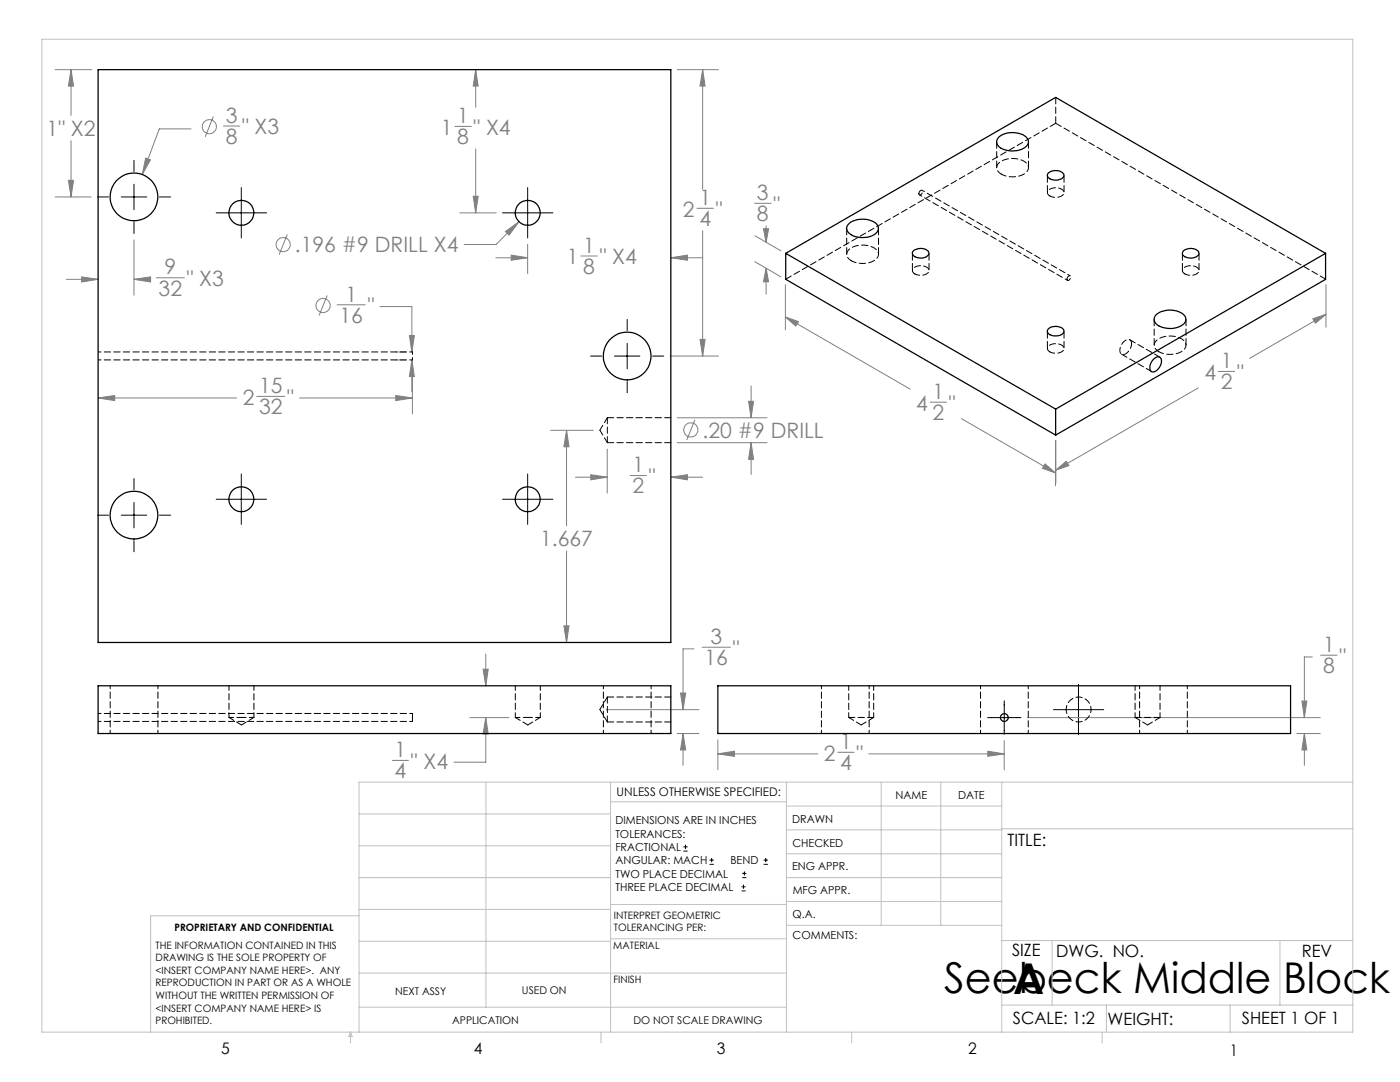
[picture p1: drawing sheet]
<svg xmlns="http://www.w3.org/2000/svg" width="279mm" height="216mm" viewBox="0 0 279 216" stroke-linecap="round" stroke-linejoin="round" font-family="sans-serif">
<g fill="none" stroke="#808080" stroke-width=".2">
<path d="M11 13.9h7.3M14.2 13.9l.5 3.3h-1zM14.2 13.9v9.1M94.9 13.9l.5 3.3h-1zM94.9 13.9v7.5M135.1 13.9h8.3M140.2 13.9l.5 3.3h-1zM140.2 13.9v23.8M11 39.3h7.2M13.7 36h1l-.5 3.3zM14.2 28.1v11.2M29.1 31.5l.9 .4-1.6 2.9z"/>
<path d="M38.1 25.7h-6.3l-3.4 9.1M42.6 23.2l-1.6 4.1M44.6 25.2h3.2M90.8 25.2h3.3M94.4 39.2h1l-.5 3.3zM94.9 29.7v12.8M13.2 55.7h6.4M16.3 55.2l3.3 .5-3.3 .6zM26.7 55.7l3.4-.5v1.1zM26.7 47.9v11M26.7 55.7h2.8M31.2 55.4h5.6"/>
<path d="M57.3 46.8l-1.6 4M65.3 58.9l-1.6 4.1M91.8 42.5h7.2M99 51.4h6.3M100.9 46.2l2.7-2-2 2.7zM102 50.9l3.3 .5-3.3 .5zM103.6 44.2l-4.6 4.6h-6.4M105.3 48.8v5.8M115.9 51.1h3.3M133.9 51.4l3.3-.5v1zM133.9 51.4h6.3M139.1 41.6h3.3"/>
<path d="M140.2 46v25M150.6 40.6h3.3M150.6 47l5.3 3.1M150.6 52.2l5.3 3M152.4 45.6h1l-.5 2.7zM152.9 53.5l.5 2.7h-1zM152.9 45v3.3M152.9 53.5v5.2M156.7 56.8v9M264.6 56.8v8.5M19.6 79.4h27.6M19.6 79.4l3.3-.5v1z"/>
<path d="M51.2 79.1h5.6M59.8 79.4h22.5M67.3 60.8h5.6M75.8 61.2h6.4v9M79 78.9l3.3 .5-3.3 .5zM79 71.8h2M79 70.2h2M81.7 67h1l-.5 3.2zM82.2 71.8v6.4M82.2 71.8l.5 3.3h-1zM82.3 73.1v9.5M133.7 71h9.7"/>
<path d="M139.7 67.7h1l-.5 3.3zM149.9 77v6.4M156.7 63.3l2.6 .9-.5 .9zM156.7 63.3l24.9 14.3M239.1 77.4l-28.4 16.4M243.1 74.1h3.3M262 63.6l2.6-.9-2.1 1.8zM264.6 62.7l-15.2 8.8M109.9 85.9h8.5M113.1 85.9l.5 3.2h-1.1zM113.1 85.9v19M114.8 95.2h6.4"/>
<path d="M117.9 94.7l3.3 .5-3.3 .5zM121.2 89.6v8.8M125.7 94.9h3.3M133.9 95.2l3.3-.5v1zM133.9 95.2h6.3M135.1 83.4h18M135.1 88.3h18M138.7 83.8l-1.6 4M149.4 80.1h1l-.5 3.3zM149.9 88.3l.5 3.4h-1zM149.9 88.3v6.4M185.6 80.3h3.3"/>
<path d="M191.9 83.5l18.7 10.9M208.6 92.6l2 1.8-2.6-.9zM210.6 87.9v9M210.7 93.8l2.1-1.8 .5 .9zM210.7 87.9v8.5M113.1 110v18.2M96.4 133.5h1l-.5 3.3zM96.9 130.5v6.3M112.5 124.9h1.1l-.5 3.3zM135.8 138.3h1l-.5 3.3zM138.5 129.5h-2.2v12.1M140.1 129.2h5.7"/>
<path d="M259.8 139.9h1l-.5 3.3zM261.9 131.1h-1.6v12.1M263.6 130.7h3.2M78.3 151.7h3.2M93.8 143.2h7.8M96.9 143.2l.5 3.3h-1zM96.9 143.2v8.9h-6.3M121 141.6h18.5M135.1 146.4h4.4M136.3 146.4l.5 3.2h-1zM136.3 146.4v6.3M143.3 150.4l3.3-.5v1z"/>
<path d="M143.3 147.6v6M143.3 150.4h19.9M167.2 150.1h3.3M173.4 150.4h27M197.1 149.9l3.3 .5-3.3 .5zM200.4 147.8v5.8M205 143.2h58.5M258.8 146.4h4.7M260.3 146.4v6.3M260.3 146.4l.5 3.2h-1z"/>
<circle cx="41.8" cy="25.3" r="1.4"/>
<circle cx="56.5" cy="48.8" r="1.42"/>
<circle cx="64.5" cy="61" r="1.41"/>
<circle cx="137.9" cy="85.8" r="1.42"/>
</g>
<g fill="none" stroke="#000" stroke-width=".2">
<path d="M19.4 39.3h2.3M24.2 39.3h5.1M26.7 32v2.2M26.7 36.8v5M31.8 39.3h2.2M48.2 37.4v10.1M105.3 37.4v10.1M26.7 44.4v2.2M43.1 42.5h10.1M100.3 42.5h10M117.9 71h2.2M122.6 71h5.1"/>
<path d="M125.2 63.7v2.3M125.2 68.5v5.1M125.2 76.1v2.3M130.2 71h2.3M26.7 95.5v2.2M43.1 99.6h10.1M48.2 94.6v10M100.3 99.6h10M105.3 94.6v10M19.4 102.8h2.3M24.2 102.8h5.1M26.7 100.3v5"/>
<path d="M26.7 107.9v2.2M31.8 102.8h2.2M200.4 139.8v6.7M215.2 136.6v10M197.1 143.2h6.7M210.2 141.6h10.1M136.4 169.8h.8M136.4 169h.8M136.8 168.6v.8M141.6 172.5h.9M141.6 171.6h.9M142 171.2v.8"/>
<path d="M148 177.8h.8M148 177h.8M148.1 175.1h.8M148.1 174.3h.8M148.4 176.5v.8M148.6 173.9v.8M152.4 172.5h.8M152.4 171.6h.8M152.8 171.2v.8"/>
</g>
<g fill="none" stroke="#c0c0c0" stroke-width=".2">
<path d="M8.4 7.8h261.6v198.2h-261.6zM97 156.1v44.9M121.8 156.1v49.9M121.8 160h35.2M157 156.1v49.9M175.9 156.1v28.5M187.7 156.1v28.5M199.9 156.1v49.9M270 156.1h-198.4v49.9M71.6 175.1h50.2M71.6 168.8h50.2M71.6 162.4h50.2"/>
<path d="M157 170.4h42.9M157 165.6h42.9M157 160.8h42.9M157 175.1h42.9M157 179.9h42.9M199.9 165.4h70.1M71.6 194.2h85.4M71.6 187.8h50.2M71.6 181.5h50.2M71.6 182.7h-41.5v23.3M121.8 187.3h35.2M121.8 180.5h35.2"/>
<path d="M157 184.6h42.9M199.9 187.7h70.1M210 187.7v12.9M255.4 187.7v12.9M70 206v2.1M70 206l.3 .8h-.7zM71.6 201h85.4M119.9 206v2.1M170 206v2.1M199.9 200.6h70.1M220 206v2.1M220.8 200.6v5.4"/>
<path d="M245.5 200.6v5.4"/>
</g>
<path d="M149.4 80.1h1l-.5 3.3zM149.9 88.3l.5 3.4h-1zM13.7 36h1l-.5 3.3zM14.2 13.9l.5 3.3h-1zM117.9 94.7l3.3 .5-3.3 .5zM133.9 95.2l3.3-.5v1zM19.6 79.4l3.3-.5v1zM79 78.9l3.3 .5-3.3 .5zM82.2 71.8l.5 3.3h-1zM81.7 67h1l-.5 3.2zM139.7 67.7h1l-.5 3.3zM140.2 13.9l.5 3.3h-1zM94.4 39.2h1l-.5 3.3zM94.9 13.9l.5 3.3h-1zM102 50.9l3.3 .5-3.3 .5zM133.9 51.4l3.3-.5v1zM113.1 85.9l.5 3.2h-1.1zM112.5 124.9h1.1l-.5 3.3zM26.7 55.7l3.4-.5v1.1zM16.3 55.2l3.3 .5-3.3 .6zM29.1 31.5l-.7 3.3 1.6-2.9zM100.9 46.2l.7 .7 2-2.7zM135.8 138.3h1l-.5 3.3zM136.3 146.4l.5 3.2h-1zM96.4 133.5h1l-.5 3.3zM96.9 143.2l.5 3.3h-1zM210.7 93.8l2.1-1.8 .5 .9zM262 63.6l2.6-.9-2.1 1.8zM156.7 63.3l2.6 .9-.5 .9zM208.6 92.6l2 1.8-2.6-.9zM152.4 45.6h1l-.5 2.7zM152.9 53.5l.5 2.7h-1zM259.8 139.9h1l-.5 3.3zM260.3 146.4l.5 3.2h-1zM197.1 149.9l3.3 .5-3.3 .5zM143.3 150.4l3.3-.5v1z" fill="#808080"/>
<g fill="none" stroke="#000" stroke-width=".25">
<path d="M19.6 13.9h114.3v114.3h-114.3zM199.4 27.3a4.5 4.5 0 0 1 5.6 .3 1.35 1.35 0 0 1-.8 2 4.7 4.7 0 0 1-5-.5 1.22 1.22 0 0 1 .2-1.8zM209.2 34.5a2.34 2.34 0 0 1 3.1 .2v.3a1.65 1.65 0 0 1-2.2 .9 .88 .88 0 0 1-.9-.4 .88 .88 0 0 1 0-1zM156.8 50.6v5.1l53.9 31.1M156.8 50.6l53.9 31M156.8 50.6l53.9-31.2 53.8 31.2M169.3 44.8a4.4 4.4 0 0 1 5.7 0 1.39 1.39 0 0 1-.7 2.1 4.4 4.4 0 0 1-5.2-.8 1.05 1.05 0 0 1 .2-1.3zM182.3 50.1a2.24 2.24 0 0 1 3 .2 1.23 1.23 0 0 1-1.4 1.2 1.47 1.47 0 0 1-1.8-1.1zM236.2 50.1a2.19 2.19 0 0 1 3 .2 1.19 1.19 0 0 1-1.5 1.2 1.4 1.4 0 0 1-1.7-1.1zM264.5 50.6l-53.8 31M264.5 50.6v5.1l-53.8 31.1M209.2 65.6a2.24 2.24 0 0 1 3.1 .3 1.19 1.19 0 0 1-1.5 1.1 1.42 1.42 0 0 1-1.8-1z"/>
<path d="M230.2 71.7l.2-.2a.81 .81 0 0 1 1.1-.2 .81 .81 0 0 1 .3 1.1 1.91 1.91 0 0 1-2 1.8 1.84 1.84 0 0 1 .4-2.5zM230.6 62.9a4.4 4.4 0 0 1 5.8 .1 1.35 1.35 0 0 1-.7 2.1 4.7 4.7 0 0 1-5-.5 1.2 1.2 0 0 1-.1-1.7zM210.7 81.6v5.2M19.6 136.8h114.3v9.6h-114.3zM143.3 136.8h114.3v9.6h-114.3z"/>
<circle cx="26.7" cy="39.3" r="4.8"/>
<circle cx="48.2" cy="42.5" r="2.49"/>
<circle cx="105.3" cy="42.5" r="2.49"/>
<circle cx="125.2" cy="71" r="4.8"/>
<circle cx="48.2" cy="99.6" r="2.49"/>
<circle cx="105.3" cy="99.6" r="2.49"/>
<circle cx="26.7" cy="102.8" r="4.8"/>
<circle cx="200.4" cy="143.2" r=".78"/>
</g>
<g fill="none" stroke="#000" stroke-width=".2" stroke-dasharray="1.3 .6" stroke-dashoffset=".1">
<path d="M119.7 85.8l1.5 2.5M121.2 83.3v5M121.2 83.3l-1.5 2.5M121.2 139.1v5M121.2 139.1l-1.5 2.5M45.7 143.2l2.5 1.5M48.2 144.7l2.5-1.5M102.8 143.2l2.5 1.5M105.3 144.7l2.5-1.5M119.7 141.6l1.5 2.5M169.4 143.2h5M169.4 143.2l2.5 1.5"/>
<path d="M171.9 144.7l2.5-1.5M226.5 143.2h5M226.5 143.2l2.5 1.5M229 144.7l2.5-1.5"/>
</g>
<path d="M82.3 71.8v-1.6" fill="none" stroke="#000" stroke-width=".2" stroke-dasharray="1.3 .6" stroke-dashoffset=".8"/>
<path d="M210.7 24.6l-53.9 31.1M264.6 55.7l-53.9-31.1M223.8 70.7l6 3.4M231.5 71.3l-6-3.5M121.2 88.3h12.7M133.9 83.3h-12.7M133.9 139.1h-12.7M121.2 144.1h12.7" fill="none" stroke="#000" stroke-width=".2" stroke-dasharray="1.3 .6"/>
<path d="M183.5 38.9l29.5 17M213.6 55l-29.6-17M19.6 71.8h62.7M82.3 70.2h-62.7M19.6 144h62.7M82.3 142.4h-62.7" fill="none" stroke="#000" stroke-width=".2" stroke-dasharray="1.3 .6" stroke-dashoffset=".7"/>
<g fill="none" stroke="#000" stroke-width=".2" stroke-dasharray="1.3 .6" stroke-dashoffset=".3">
<path d="M183.4 38.6l.2-.5 .3-.2a.49 .49 0 0 1 .1 .7 .49 .49 0 0 1-.6 .2v-.2M199.8 34.8a4.5 4.5 0 0 0 5.3-.7 1.4 1.4 0 0 0-.9-2 4.6 4.6 0 0 0-5 .6 1.32 1.32 0 0 0 .6 2.1M209.5 39.1a2.17 2.17 0 0 0 2.8-.5 1.26 1.26 0 0 0-1.6-1.1 1.35 1.35 0 0 0-1.7 1.1l.5 .5M169.9 52a4.5 4.5 0 0 0 5.2-.6 1.4 1.4 0 0 0-.9-2.1 4.6 4.6 0 0 0-4.9 .7 1.32 1.32 0 0 0 .6 2M182.6 54.7a2.17 2.17 0 0 0 2.8-.5 1.26 1.26 0 0 0-1.6-1.2 1.35 1.35 0 0 0-1.7 1.1l.5 .6M212.9 55.7l.3-.5 .3-.2a.49 .49 0 0 1 .1 .6 .49 .49 0 0 1-.6 .3l-.1-.2M236.5 54.7a2.17 2.17 0 0 0 2.8-.5 1.26 1.26 0 0 0-1.6-1.2 1.35 1.35 0 0 0-1.7 1.1l.5 .6M209.5 70.2a2.17 2.17 0 0 0 2.8-.5 1.26 1.26 0 0 0-1.6-1.1 1.35 1.35 0 0 0-1.7 1.1l.5 .5M225.8 68.6a.75 .75 0 0 0-.4-.9 .75 .75 0 0 0-.9 .3 1.94 1.94 0 0 0-.7 2.7 1.85 1.85 0 0 0 2-1.8v-.3M231.3 70.2a4.5 4.5 0 0 0 5.2-.7 1.4 1.4 0 0 0-.9-2 4.6 4.6 0 0 0-5 .6 1.32 1.32 0 0 0 .7 2.1M45.7 136.8v6.4M102.8 136.8v6.4"/>
<path d="M169.4 136.8v6.4M226.5 136.8v6.4M45.7 143.2h2.5M48.2 143.2h2.5M50.7 143.2v-6.4M102.8 143.2h2.5M105.3 143.2h2.5M107.8 143.2v-6.4M174.4 143.2v-6.4M231.5 143.2v-6.4"/>
</g>
<path d="M82.3 143.2v-.8M82.3 144v-.8" fill="none" stroke="#000" stroke-width=".2" stroke-dasharray="1.3 .6" stroke-dashoffset=".4"/>
<path d="M22 136.8v9.5M120.4 136.8v9.5M163.9 136.8v9.5M195.7 136.8v9.5M227.4 136.8v9.5M31.5 146.3v-9.5M129.9 146.3v-9.5M173.5 146.3v-9.5M205.2 146.3v-9.5M237 146.3v-9.5" fill="none" stroke="#000" stroke-width=".2" stroke-dasharray="1.3 .6" stroke-dashoffset=".6"/>
<g fill="none" stroke="#000" stroke-width=".2" stroke-dasharray="1.3 .6" stroke-dashoffset="-.1">
<path d="M210.7 19.4v5.2M198.9 28.3v5.2M205.3 33.5v-5.2M209 35v3.4M212.4 38.4v-3.4M169 45.6v5.1M175.3 50.7v-5.1M182.1 50.5v3.5M185.4 54v-3.5M236 50.5v3.5M239.3 54v-3.5M209 66.1v3.4"/>
<path d="M212.4 69.5v-3.4M230.3 63.7v5.2M236.7 68.9v-5.2"/>
</g>
<path d="M212.8 141.6a2.49 2.49 0 0 1 3.5-2.3 2.49 2.49 0 0 1 .5 4.2 2.49 2.49 0 0 1-4-1.4v-.5" fill="none" stroke="#000" stroke-width=".2" stroke-dasharray="1.3 .6" stroke-dashoffset=".5"/>
<g font-size="8.5">
<text x="188.4" y="198.1">Seebeck Middle Block</text>
<text x="202.2" y="198.3">A</text>
</g>
<g font-size="4.2" fill="#808080">
<text x="9.3" y="27.1">1&quot; X2</text>
<text x="45.1" y="24.5">3</text>
<text x="45.1" y="28.7">8</text>
<text x="48.3" y="26.8">&quot; X3</text>
<text x="88" y="26.9">1</text>
<text x="91.2" y="24.6">1</text>
<text x="91.2" y="28.8">8</text>
<text x="94.5" y="26.9">&quot; X4</text>
<text x="139.6" y="40.9">1</text>
<text x="151.1" y="39.9">3</text>
<text x="136.3" y="43.2">2</text>
<text x="139.6" y="45.1">4</text>
<text x="142.9" y="43.2">&quot;</text>
<text x="151.1" y="44.1">8</text>
<text x="154.3" y="42.2">&quot;</text>
<text x="58.9" y="50.3">.196 #9 DRILL X4</text>
<text x="113.1" y="52.8">1</text>
<text x="116.4" y="50.4">1</text>
<text x="119.7" y="52.8">&quot; X4</text>
<text x="31.7" y="59">32</text>
<text x="32.8" y="54.8">9</text>
<text x="37.3" y="57.1">&quot; X3</text>
<text x="116.4" y="54.6">8</text>
<text x="67.8" y="64.4">16</text>
<text x="68.9" y="60.2">1</text>
<text x="73.4" y="62.5">&quot;</text>
<text x="240.4" y="75.8">4</text>
<text x="243.6" y="73.5">1</text>
<text x="243.6" y="77.7">2</text>
<text x="246.9" y="75.8">&quot;</text>
<text x="48.4" y="80.8">2</text>
<text x="51.7" y="78.4">15</text>
<text x="51.7" y="82.6">32</text>
<text x="57.3" y="80.8">&quot;</text>
<text x="182.8" y="81.9">4</text>
<text x="186.1" y="79.6">1</text>
<text x="186.1" y="83.8">2</text>
<text x="189.4" y="81.9">&quot;</text>
<text x="140.2" y="87.3">.20 #9 DRILL</text>
<text x="126.2" y="94.3">1</text>
<text x="126.2" y="98.5">2</text>
<text x="129.5" y="96.6">&quot;</text>
<text x="107.8" y="109">1.667</text>
<text x="141.8" y="128.5">3</text>
<text x="146.2" y="130.8">&quot;</text>
<text x="264" y="130.1">1</text>
<text x="140.6" y="132.7">16</text>
<text x="264" y="134.3">8</text>
<text x="267.3" y="132.4">&quot;</text>
<text x="167.7" y="149.4">1</text>
<text x="78.7" y="151.1">1</text>
<text x="78.7" y="155.3">4</text>
<text x="82" y="153.4">&quot; X4</text>
<text x="164.4" y="151.8">2</text>
<text x="167.7" y="153.6">4</text>
<text x="170.9" y="151.8">&quot;</text>
</g>
<g font-size="3.4">
<text x="201.1" y="168.8">TITLE:</text>
<text x="202" y="190.8">SIZE</text>
<text x="210.8" y="190.9">DWG. NO.</text>
<text x="259.8" y="191">REV</text>
<text x="202.1" y="204.4">SCALE: 1:2</text>
<text x="221" y="204.5">WEIGHT:</text>
<text x="247.8" y="204.4">SHEET 1 OF 1</text>
</g>
<g font-size="3.2">
<text x="44.2" y="210.4">5</text>
<text x="94.6" y="210.3">4</text>
<text x="143.1" y="210.4">3</text>
<text x="193.2" y="210.3">2</text>
<text x="245.4" y="210.6">1</text>
</g>
<text font-size="2.4" x="123.1" y="158.9">UNLESS OTHERWISE SPECIFIED:</text>
<g font-size="2.2">
<text x="178.7" y="159.4">NAME</text>
<text x="191.2" y="159.4">DATE</text>
<text x="122.8" y="164.5">DIMENSIONS ARE IN INCHES</text>
<text x="122.8" y="167.1">TOLERANCES:</text>
<text x="158.1" y="164.2">DRAWN</text>
<text x="122.8" y="169.8">FRACTIONAL</text>
<text x="122.8" y="172.5">ANGULAR: MACH</text>
<text x="145.8" y="172.5">BEND</text>
<text x="158.1" y="173.7">ENG APPR.</text>
<text x="158.2" y="169.1">CHECKED</text>
<text x="122.8" y="175.1">TWO PLACE DECIMAL</text>
<text x="122.8" y="177.8">THREE PLACE DECIMAL</text>
<text x="158.2" y="178.4">MFG APPR.</text>
<text x="158.2" y="183.2">Q.A.</text>
<text x="158.2" y="187.4">COMMENTS:</text>
</g>
<g font-size="2.1">
<text x="78.8" y="198.5">NEXT ASSY</text>
<text x="104.2" y="198.4">USED ON</text>
<text x="90.2" y="204.3">APPLICATION</text>
<text x="126.4" y="204.3">DO NOT SCALE DRAWING</text>
</g>
<g font-size="2">
<text x="34.8" y="185.7">PROPRIETARY AND CONFIDENTIAL</text>
<text x="122.5" y="183.3">INTERPRET GEOMETRIC</text>
<text x="122.5" y="185.9">TOLERANCING PER:</text>
<text x="31.1" y="189.3">THE INFORMATION CONTAINED IN THIS</text>
<text x="31.1" y="191.8">DRAWING IS THE SOLE PROPERTY OF</text>
<text x="122.4" y="189.4">MATERIAL</text>
<text x="31.1" y="194.3">&lt;INSERT COMPANY NAME HERE&gt;. ANY</text>
<text x="31.1" y="196.8">REPRODUCTION IN PART OR AS A WHOLE</text>
<text x="122.4" y="196.2">FINISH</text>
<text x="31.1" y="199.4">WITHOUT THE WRITTEN PERMISSION OF</text>
<text x="31.1" y="201.9">&lt;INSERT COMPANY NAME HERE&gt; IS</text>
<text x="31.1" y="204.4">PROHIBITED.</text>
</g>
</svg>
